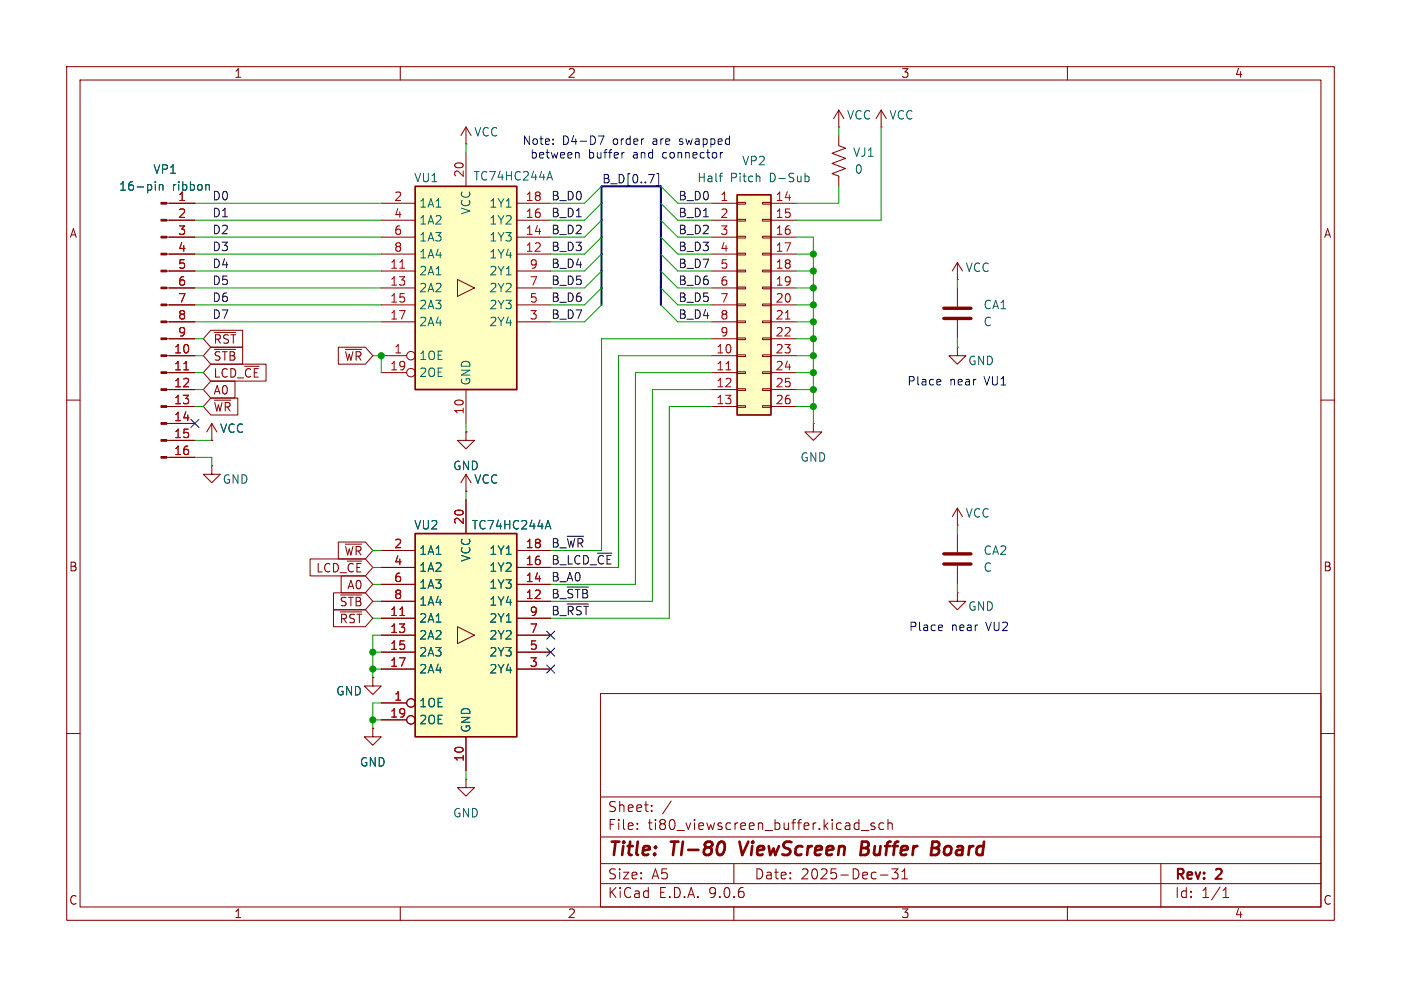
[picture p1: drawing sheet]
<svg xmlns="http://www.w3.org/2000/svg" width="210mm" height="148mm" viewBox="0 0 210 148" stroke-linecap="round" stroke-linejoin="round" font-family="sans-serif">
<g fill="none" stroke="#840000" stroke-width=".15">
<path d="M10 10h190v128h-190zM12 12h186v124h-186zM60 10v2M110 10v2M160 10v2M10 60h2M198 60h2M10 110h2M90 104h108v32h-108zM90 119.5h108M198 110h2M60 136v2"/>
<path d="M90 132.5h108M90 129.5h108M90 125.5h108M95.5 124.2v.2M95.5 123.5v.1M97.7 121.5v.2M97.7 120.8v.1M100.6 120.1l-1.3 1.9M110 136v2M110 129.5v3M129.1 124.5h1.2M131.1 123.5l-.3-.1-.3 .2 .1 .2 .5 .2v.3h-.6"/>
<path d="M132 131.2h1.1M132.5 123.5l-.5-.1-.2 .3v.4l.1 .2h.6M133.1 123.5a.37 .37 0 0 1 .7 .1v.8M133.1 122.9v1.5M133.7 130.3h.9l-.5 .6a.41 .41 0 0 1 .5 .2v.4l-.1 .2-.6 .1-.2-.2M135.2 131.8h.8M135.2 130.7l.4-.4v1.5M160 136v2M174 129.5v6.5M183.3 134.6h.9M183.3 133.5l.5-.4v1.5"/>
</g>
<path d="M108.3 126.2l.1 .1a1.5 1.5 0 0 1-.2 1.8M110.8 126.2l.5 2M129.1 127.2h.7M129.8 127.2l.2 .1M129.9 126.2h-.7l-.2 2 .9-.1M130 127.1l-.2 .1M139.7 127.2h.6M139.8 126.2h.7a.49 .49 0 0 1 .3 .5 .49 .49 0 0 1-.5 .5M140.3 127.2l.3 .1a.58 .58 0 0 1-.3 .9h-.8" fill="none" stroke="#840000" stroke-width=".4"/>
<path d="M62.2 27.9h15.3v30.5h-15.3z" fill="#ffffc2"/>
<g fill="none" stroke="#840000" stroke-width=".15">
<path d="M125.7 19.1h.1M125.7 16.5l-.7 1.3M125.7 16.5l.8 1.3M125.7 16.5v2.6M132.1 19.1h.1M132.1 16.5l-.8 1.3M132.1 16.5l.7 1.3M132.1 16.5v2.6M57.1 30.5h5.1M57.1 33h5.1M57.1 35.6h5.1M57.1 38.1h5.1"/>
<path d="M69.8 22.9v5M77.5 30.5h5M77.5 33h5M77.5 35.6h5M77.5 38.1h5M143.5 39.4v2.5M143.5 39.4l-.8 1.2M143.5 39.4l.8 1.2M57.1 40.6h5.1M57.1 43.2h5.1M57.1 45.7h5.1M57.1 48.3h5.1"/>
<path d="M57.1 53.3h3.9M57.1 55.9h3.9M68.6 41.9l2.5 1.3-2.5 1.3zM69.8 58.4v5.1M77.5 40.6h5M77.5 43.2h5M77.5 45.7h5M77.5 48.3h5M143.5 41.9h.1M143.5 43.2v2.8M143.5 48v2.8"/>
<circle cx="61.6" cy="53.3" r=".63"/>
<circle cx="61.6" cy="55.9" r=".63"/>
</g>
<path d="M62.2 27.9h15.3v30.5h-15.3z" fill="none" stroke="#840000" stroke-width=".25"/>
<path d="M59.9 40.2h.8" fill="none" stroke="#a90000" stroke-width=".15"/>
<path d="M82.1 26.6h.6M82.4 25.7l.4 1.3" fill="none" stroke="#006464" stroke-width=".15"/>
<path d="M141.5 46.2h4M141.5 47.8h4" fill="none" stroke="#840000" stroke-width=".51"/>
<path d="M110.5 29.2h5.1v33h-5.1z" fill="#ffffc2"/>
<path d="M110.5 29.2h5.1v33h-5.1z" fill="none" stroke="#840000" stroke-width=".25"/>
<g fill="none" stroke="#840000" stroke-width=".15">
<path d="M69.8 19.1l-.7 1.2M69.8 19.1l.8 1.2M69.8 19.1v2.5M69.8 21.6h.1M106.7 30.5h3.8M106.7 33h3.8M106.7 35.6h3.8M106.7 38.1h3.8M110.5 30.4h1.3v.2h-1.3zM110.5 32.9h1.3v.2h-1.3zM110.5 35.4h1.3v.3h-1.3zM110.5 38h1.3v.2h-1.3z"/>
<path d="M114.3 30.4h1.3v.2h-1.3zM114.3 32.9h1.3v.2h-1.3zM114.3 35.4h1.3v.3h-1.3zM114.3 38h1.3v.2h-1.3zM115.6 30.5h3.8M115.6 33h3.8M115.6 35.6h3.8M115.6 38.1h3.8M125.7 20.3v1.5l1 .4-2 .8 2 .7-2 .8 2 .8-2 .7 1 .4v1.5M106.7 40.6h3.8M106.7 43.2h3.8M106.7 45.7h3.8"/>
<path d="M106.7 48.3h3.8M106.7 50.8h3.8M106.7 53.3h3.8M106.7 55.9h3.8M106.7 58.4h3.8M110.5 40.5h1.3v.3h-1.3zM110.5 43.1h1.3v.2h-1.3zM110.5 45.6h1.3v.2h-1.3zM110.5 48.1h1.3v.3h-1.3zM110.5 50.7h1.3v.2h-1.3zM110.5 53.2h1.3v.3h-1.3zM110.5 55.8h1.3v.2h-1.3z"/>
<path d="M110.5 58.3h1.3v.2h-1.3zM114.3 40.5h1.3v.3h-1.3zM114.3 43.1h1.3v.2h-1.3zM114.3 45.6h1.3v.2h-1.3zM114.3 48.1h1.3v.3h-1.3zM114.3 50.7h1.3v.2h-1.3zM114.3 53.2h1.3v.3h-1.3zM114.3 55.8h1.3v.2h-1.3zM114.3 58.3h1.3v.2h-1.3zM115.6 40.6h3.8M115.6 43.2h3.8M115.6 45.7h3.8"/>
<path d="M115.6 48.3h3.8M115.6 50.8h3.8M115.6 53.3h3.8M115.6 55.9h3.8M115.6 58.4h3.8M143.5 52.1v1.2h1.3l-1.3 1.3-1.3-1.3h1.3M143.5 52.1h.1M106.7 61h3.8M110.5 60.8h1.3v.3h-1.3zM114.3 60.8h1.3v.3h-1.3zM115.6 61h3.8M121.9 63.5v1.3h1.3l-1.3 1.2-1.3-1.2h1.3"/>
<path d="M121.9 63.5h.1M143.5 78.7h.1M143.5 76.2l-.8 1.3M143.5 76.2l.8 1.3M143.5 76.2v2.5M143.5 88.9v1.3h1.3l-1.3 1.2-1.3-1.2h1.3M143.5 88.9h.1M143.5 80v2.8M143.5 84.8v2.8M55.9 109.2v1.3h1.2l-1.2 1.3-1.3-1.3h1.3M55.9 109.2h.1M69.8 116.8v1.3h1.3l-1.3 1.3-1.2-1.3h1.2"/>
<path d="M69.8 116.8h.1"/>
</g>
<path d="M108.8 55.5h.8M117.7 47.8h.7" fill="none" stroke="#a90000" stroke-width=".15"/>
<path d="M107.8 26.4h.5M108.2 26h.1M121 26.4l.3 .2v.4l-.3 .2" fill="none" stroke="#006464" stroke-width=".15"/>
<path d="M141.5 83.1h4M141.5 84.6h4" fill="none" stroke="#840000" stroke-width=".51"/>
<path d="M62.2 80h15.3v30.5h-15.3z" fill="#ffffc2"/>
<g fill="none" stroke="#840000" stroke-width=".15">
<path d="M25 30.5h4.2M25 33h4.2M25 35.6h4.2M25 38.1h4.2M25 40.6h4.2M25 43.2h4.2M25 45.7h4.2M25 48.3h4.2M25 50.8h4.2M25 53.3h4.2M25 55.9h4.2M25 58.4h4.2"/>
<path d="M31.6 59.7h4v2.5h-4l-1.1-1.2zM31.6 52.1h4.8v2.5h-4.8l-1.1-1.3zM31.6 49.5h4.8v2.6h-4.8l-1.1-1.3zM31.6 54.6h8.3v2.6h-8.3l-1.1-1.3zM31.6 57.1h3.6v2.6h-3.6l-1.1-1.3zM32.1 52.4h3.2M32.1 49.8h3.2M50.7 52.1h4.1l1.1 1.2-1.1 1.3h-4.1zM51.8 52.4h2.4M25 61h4.2M25 63.5h4.2M25 66h4.2"/>
<path d="M25 68.6h4.2M31.7 66h.1M31.7 69.9v1.2h1.3l-1.3 1.3-1.2-1.3h1.2M31.7 69.9h.1M31.7 63.5l-.7 1.3M31.7 63.5l.8 1.3M31.7 63.5v2.5M69.8 64.8v1.2h1.3l-1.3 1.3-1.2-1.3h1.2M69.8 64.8h.1M69.8 73.7h.1M69.8 71.1v2.6M69.8 74.9v5.1"/>
<path d="M69.8 71.1l-.7 1.3M69.8 71.1l.8 1.3M46.5 83.8h8.3l1.1 1.3-1.1 1.3h-8.3zM50 88.9h4.8l1.1 1.3-1.1 1.2h-4.8zM50 91.4h4.8l1.1 1.3-1.1 1.3h-4.8zM50.7 81.3h4.1l1.1 1.3-1.1 1.2h-4.1zM51 89.2h3.2M51 91.8h3.2M51.1 86.4h3.7l1.1 1.2-1.1 1.3h-3.7zM51.8 81.6h2.4M57.1 82.6h5.1M57.1 85.1h5.1"/>
<path d="M57.1 87.6h5.1M57.1 90.2h5.1M57.1 92.7h5.1M57.1 95.3h5.1M57.1 97.8h5.1M68.6 94l2.5 1.3-2.5 1.2zM77.5 82.6h5M77.5 85.1h5M77.5 87.6h5M77.5 90.2h5M77.5 92.7h5M77.5 95.3h5"/>
<path d="M77.5 97.8h5M55.9 101.6v1.3h1.2l-1.2 1.2-1.3-1.2h1.3M55.9 101.6h.1M55.9 109.2h.1M57.1 100.3h5.1M57.1 105.4h3.9M57.1 108h3.9M69.8 110.5v5.1M77.5 100.3h5"/>
<circle cx="61.6" cy="105.4" r=".63"/>
<circle cx="61.6" cy="107.9" r=".63"/>
</g>
<path d="M62.2 80h15.3v30.5h-15.3z" fill="none" stroke="#840000" stroke-width=".25"/>
<path d="M27.5 55.5h.8M59.9 92.3h.8" fill="none" stroke="#a90000" stroke-width=".15"/>
<path d="M23.3 27.2v.2M23.3 27.7v.8M23.9 27.7v.8M23.9 27.8l.2-.1h.3v.8M31.2 27.7l.2 .2v.6M81.9 79h.6M82.2 78l.4 1.3" fill="none" stroke="#006464" stroke-width=".15"/>
<g fill="#840000" stroke="#840000" stroke-width=".15">
<path d="M24.1 30.4h.9v.2h-.9z"/>
<path d="M24.1 32.9h.9v.2h-.9z"/>
<path d="M24.1 35.4h.9v.3h-.9z"/>
<path d="M24.1 38h.9v.2h-.9z"/>
<path d="M24.1 40.5h.9v.3h-.9z"/>
<path d="M24.1 43.1h.9v.2h-.9z"/>
<path d="M24.1 45.6h.9v.2h-.9z"/>
<path d="M24.1 48.1h.9v.3h-.9z"/>
<path d="M24.1 50.7h.9v.2h-.9z"/>
<path d="M24.1 53.2h.9v.3h-.9z"/>
<path d="M24.1 55.8h.9v.2h-.9z"/>
<path d="M24.1 58.3h.9v.2h-.9z"/>
<path d="M24.1 60.8h.9v.3h-.9z"/>
<path d="M24.1 63.4h.9v.2h-.9z"/>
<path d="M24.1 65.9h.9v.3h-.9z"/>
<path d="M24.1 68.5h.9v.2h-.9z"/>
</g>
<path d="M97.2 26.2h.9l-.6 1.2M98.4 26h.3v1.9h-.3M28.6 62.9l1.2 1.2M29.8 62.9l-1.2 1.2M81.9 97.2l1.3 1.2M81.9 94.6l1.3 1.3M81.9 99.7l1.3 1.2M83.2 97.2l-1.3 1.2M83.2 94.6l-1.3 1.3M83.2 99.7l-1.3 1.2" fill="none" stroke="#000084" stroke-width=".15"/>
<path d="M85 88h3.2M85 90.6h3.2" fill="none" stroke="#0f0f0f" stroke-width=".15"/>
<path d="M90.2 45.7v-17.8h8.9v17.8" fill="none" stroke="#000084" stroke-width=".3"/>
<g fill="none" stroke="#009600" stroke-width=".15">
<path d="M125.7 19.1v1.2M132.1 19.1v13.9h-12.7M29.2 33h27.9M29.2 30.5h27.9M29.2 38.1h27.9M29.2 35.6h27.9M69.8 21.6v1.3M90.2 30.5l-2.6 2.5h-5.1M90.2 27.9l-2.6 2.6h-5.1M90.2 35.6l-2.6 2.5h-5.1M90.2 33l-2.6 2.6h-5.1M90.2 38.1l-2.6 2.5h-5.1"/>
<path d="M99.1 30.5l2.5 2.5h5.1M99.1 27.9l2.5 2.6h5.1M99.1 35.6l2.5 2.5h5.1M99.1 33l2.5 2.6h5.1M99.1 38.1l2.5 2.5h5.1M119.4 38.1h2.5M119.4 35.6h2.5v27.9M125.7 27.9v2.6h-6.3M29.2 48.3h27.9M29.2 43.2h27.9M29.2 45.7h27.9M29.2 50.8h1.3"/>
<path d="M29.2 53.3h1.3M29.2 58.4h1.3M29.2 55.9h1.3M29.2 40.6h27.9M57.1 53.3v2.6M90.2 45.7l-2.6 2.6h-5.1M90.2 40.6l-2.6 2.6h-5.1M90.2 43.2l-2.6 2.5h-5.1M99.1 45.7l2.5 2.6h5.1M99.1 40.6l2.5 2.6h5.1M99.1 43.2l2.5 2.5h5.1M106.7 50.8h-16.5v31.8h-7.7"/>
<path d="M106.7 55.9h-11.5v31.7h-12.7M106.7 53.3h-14v31.8h-10.2M106.7 58.4h-8.9v31.8h-15.3M119.4 48.3h2.5M119.4 43.2h2.5M119.4 45.7h2.5M119.4 50.8h2.5M119.4 53.3h2.5M119.4 58.4h2.5M119.4 55.9h2.5M119.4 40.6h2.5M143.5 41.9v1.3"/>
<path d="M143.5 50.8v1.3M29.2 61h1.3M29.2 68.6h2.5v1.3M29.2 66h2.5M69.8 63.5v1.3M69.8 73.7v1.2M106.7 61h-6.4v31.7h-17.8M119.4 61h2.5M143.5 78.7v1.3M55.9 87.6h1.2M55.9 85.1h1.2M55.9 90.2h1.2"/>
<path d="M55.9 92.7h1.2M55.9 97.8h1.2M57.1 95.3h-1.2v6.3M143.5 87.6v1.3M55.9 100.3h1.2M55.9 108h1.2M57.1 105.4h-1.2v3.8M69.8 115.6v1.2"/>
</g>
<path d="M82.9 21.5v.2M82.9 20.9v.1M86.5 22.9h.3v.1v.7M89.7 20.4h.8l-.5 1.3M93.6 22.9l-.3 .1M108.1 22.9l-.1 .2M140.8 56.9l.2 .3-.6 .1M141 57.7h-.2M141.1 93.7l.2 .3-.6 .1M141.2 94.5l-.1 .1" fill="none" stroke="#0000c2" stroke-width=".15"/>
<g fill="#009600" stroke="#009600" stroke-width=".15">
<circle cx="57.1" cy="53.3" r=".46"/>
<circle cx="55.9" cy="108" r=".46"/>
<circle cx="55.9" cy="100.3" r=".46"/>
<circle cx="55.9" cy="97.8" r=".46"/>
<circle cx="121.9" cy="61" r=".46"/>
<circle cx="121.9" cy="58.4" r=".46"/>
<circle cx="121.9" cy="55.9" r=".46"/>
<circle cx="121.9" cy="53.3" r=".46"/>
<circle cx="121.9" cy="50.8" r=".46"/>
<circle cx="121.9" cy="43.2" r=".46"/>
<circle cx="121.9" cy="38.1" r=".46"/>
<circle cx="121.9" cy="40.6" r=".46"/>
<circle cx="121.9" cy="48.3" r=".46"/>
<circle cx="121.9" cy="45.7" r=".46"/>
</g>
<g font-size="2.8" fill="#840000">
<text x="91" y="128.9">Title:</text>
<text x="100.7" y="128.9">TI-80</text>
<text x="111.8" y="128.9">ViewScreen</text>
<text x="130.6" y="128.9">Buffer</text>
<text x="142" y="128.9">Board</text>
</g>
<g font-size="2.1" fill="#840000">
<text x="91" y="124.7">File:</text>
<text x="91" y="122">Sheet:</text>
<text x="97.1" y="124.7">ti80_viewscreen_buffer.kicad_sch</text>
<text x="91" y="134.9">KiCad</text>
<text x="91" y="132.1">Size:</text>
<text x="97.7" y="132.1">A5</text>
<text x="98.7" y="134.9">E.D.A.</text>
<text x="106.3" y="134.9">9.0.6</text>
<text x="113" y="132.1">Date:</text>
<text x="120" y="132.1">2025-Dec-31</text>
<text x="176" y="132.3">Rev:</text>
<text x="176" y="134.9">Id:</text>
<text x="180.1" y="134.9">1/1</text>
<text x="182.4" y="132.3">2</text>
</g>
<g font-size="1.8" fill="#840000">
<text x="35" y="11.9">1</text>
<text x="85" y="11.9">2</text>
<text x="135" y="11.9">3</text>
<text x="185" y="11.9">4</text>
<text x="10.3" y="35.9">A</text>
<text x="198.4" y="35.9">A</text>
<text x="31.9" y="51.8">~{RST}</text>
<text x="31.9" y="54.3">~{STB}</text>
<text x="31.9" y="56.8">LCD_~{CE}</text>
<text x="31.9" y="59.4">A0</text>
<text x="31.9" y="61.9">~{WR}</text>
<text x="10.3" y="85.9">B</text>
<text x="47.3" y="86">LCD_~{CE}</text>
<text x="51.9" y="88.6">A0</text>
<text x="198.3" y="85.9">B</text>
<text x="50.8" y="91.1">~{STB}</text>
<text x="50.8" y="93.7">~{RST}</text>
<text x="10.3" y="135.9">C</text>
<text x="35" y="137.9">1</text>
<text x="85" y="137.9">2</text>
<text x="135" y="137.9">3</text>
<text x="185" y="137.9">4</text>
<text x="198.3" y="135.9">C</text>
</g>
<g font-size="1.8" fill="#006464">
<text x="71" y="20.7">VCC</text>
<text x="126.9" y="18.1">VCC</text>
<text x="127.8" y="23.7">VJ1</text>
<text x="133.2" y="18.1">VCC</text>
<text x="17.7" y="28.8">16-pin</text>
<text x="22.9" y="26.3">VP1</text>
<text x="25.8" y="28.8">ribbon</text>
<text x="62" y="27.5">VU1</text>
<text x="70.9" y="27.3">TC74HC244A</text>
<text x="104.4" y="27.5">Half</text>
<text x="109.5" y="27.5">Pitch</text>
<text x="111.1" y="25">VP2</text>
<text x="115.5" y="27.5">D-Sub</text>
<text x="128" y="26.3">0</text>
<text x="62.7" y="31.3">1A1</text>
<text x="62.7" y="33.9">1A2</text>
<text x="70.7" y="32.3" transform="rotate(-90 70.7 32.3)">VCC</text>
<text x="73.3" y="31.3">1Y1</text>
<text x="73.3" y="33.9">1Y2</text>
<text x="62.7" y="36.4">1A3</text>
<text x="62.7" y="39">1A4</text>
<text x="62.7" y="41.5">2A1</text>
<text x="73.3" y="36.4">1Y3</text>
<text x="73.3" y="39">1Y4</text>
<text x="73.3" y="41.5">2Y1</text>
<text x="144.6" y="41">VCC</text>
<text x="62.7" y="44">2A2</text>
<text x="62.7" y="46.6">2A3</text>
<text x="73.3" y="44">2Y2</text>
<text x="73.3" y="46.6">2Y3</text>
<text x="147.3" y="46.6">CA1</text>
<text x="62.7" y="49.1">2A4</text>
<text x="73.3" y="49.1">2Y4</text>
<text x="147.3" y="49.1">C</text>
<text x="62.7" y="54.2">1OE</text>
<text x="62.7" y="56.7">2OE</text>
<text x="70.7" y="57.9" transform="rotate(-90 70.7 57.9)">GND</text>
<text x="145" y="55">GND</text>
<text x="32.9" y="65.1">VCC</text>
<text x="67.8" y="70.7">GND</text>
<text x="119.9" y="69.4">GND</text>
<text x="33.3" y="72.7">GND</text>
<text x="71" y="72.7">VCC</text>
<text x="144.6" y="77.8">VCC</text>
<text x="62" y="79.6">VU2</text>
<text x="62.7" y="83.4">1A1</text>
<text x="70.6" y="79.6">TC74HC244A</text>
<text x="73.3" y="83.4">1Y1</text>
<text x="147.3" y="83.4">CA2</text>
<text x="62.7" y="86">1A2</text>
<text x="62.7" y="88.5">1A3</text>
<text x="70.7" y="84.3" transform="rotate(-90 70.7 84.3)">VCC</text>
<text x="73.3" y="86">1Y2</text>
<text x="73.3" y="88.5">1Y3</text>
<text x="147.3" y="86">C</text>
<text x="62.7" y="91">1A4</text>
<text x="62.7" y="93.6">2A1</text>
<text x="73.3" y="91">1Y4</text>
<text x="73.3" y="93.6">2Y1</text>
<text x="145" y="91.8">GND</text>
<text x="62.7" y="96.1">2A2</text>
<text x="62.7" y="98.7">2A3</text>
<text x="62.7" y="101.2">2A4</text>
<text x="73.3" y="96.1">2Y2</text>
<text x="73.3" y="98.7">2Y3</text>
<text x="73.3" y="101.2">2Y4</text>
<text x="50.3" y="104.5">GND</text>
<text x="62.7" y="106.3">1OE</text>
<text x="62.7" y="108.8">2OE</text>
<text x="70.7" y="110" transform="rotate(-90 70.7 110)">GND</text>
<text x="53.8" y="115.2">GND</text>
<text x="67.8" y="122.8">GND</text>
</g>
<g font-size="1.8" fill="#0000c2">
<text x="78.2" y="21.9">Note:</text>
<text x="79.4" y="24">between</text>
<text x="84.3" y="21.9">D4-D7</text>
<text x="88.2" y="24">buffer</text>
<text x="92" y="21.9">order</text>
<text x="95" y="24">and</text>
<text x="98.1" y="21.9">are</text>
<text x="99.6" y="24">connector</text>
<text x="102.3" y="21.9">swapped</text>
<text x="135.9" y="58">Place</text>
<text x="142.3" y="58">near</text>
<text x="147.7" y="58">VU1</text>
<text x="136.2" y="94.8">Place</text>
<text x="142.6" y="94.8">near</text>
<text x="147.9" y="94.8">VU2</text>
</g>
<g font-size="1.8" fill="#a90000">
<text x="69.6" y="26.7" transform="rotate(-90 69.6 26.7)">20</text>
<text x="26.6" y="30.2">1</text>
<text x="26.6" y="32.8">2</text>
<text x="26.6" y="35.3">3</text>
<text x="59" y="30.2">2</text>
<text x="59" y="32.8">4</text>
<text x="59" y="35.3">6</text>
<text x="78.7" y="30.2">18</text>
<text x="78.7" y="32.8">16</text>
<text x="78.7" y="35.3">14</text>
<text x="107.9" y="30.2">1</text>
<text x="107.9" y="32.8">2</text>
<text x="107.9" y="35.3">3</text>
<text x="116.2" y="30.2">14</text>
<text x="116.2" y="32.8">15</text>
<text x="116.2" y="35.3">16</text>
<text x="26.6" y="37.8">4</text>
<text x="26.6" y="40.4">5</text>
<text x="58.4" y="40.4">11</text>
<text x="59" y="37.8">8</text>
<text x="78.7" y="37.8">12</text>
<text x="79.3" y="40.4">9</text>
<text x="107.9" y="37.8">4</text>
<text x="107.9" y="40.4">5</text>
<text x="116.2" y="37.8">17</text>
<text x="116.2" y="40.4">18</text>
<text x="26.6" y="42.9">6</text>
<text x="26.6" y="45.5">7</text>
<text x="58.4" y="42.9">13</text>
<text x="58.4" y="45.5">15</text>
<text x="79.3" y="42.9">7</text>
<text x="79.3" y="45.5">5</text>
<text x="107.9" y="42.9">6</text>
<text x="107.9" y="45.5">7</text>
<text x="116.2" y="42.9">19</text>
<text x="116.2" y="45.5">20</text>
<text x="26" y="53.1">10</text>
<text x="26.6" y="48">8</text>
<text x="26.6" y="50.5">9</text>
<text x="58.4" y="48">17</text>
<text x="59" y="53.1">1</text>
<text x="79.3" y="48">3</text>
<text x="107.3" y="53.1">10</text>
<text x="107.9" y="48">8</text>
<text x="107.9" y="50.5">9</text>
<text x="116.2" y="48">21</text>
<text x="116.2" y="50.5">22</text>
<text x="116.2" y="53.1">23</text>
<text x="26" y="55.6">11</text>
<text x="26" y="58.2">12</text>
<text x="58.4" y="55.6">19</text>
<text x="107.3" y="55.6">11</text>
<text x="107.3" y="58.2">12</text>
<text x="116.2" y="55.6">24</text>
<text x="116.2" y="58.2">25</text>
<text x="26" y="60.7">13</text>
<text x="26" y="63.2">14</text>
<text x="26" y="65.8">15</text>
<text x="69.6" y="62.3" transform="rotate(-90 69.6 62.3)">10</text>
<text x="107.3" y="60.7">13</text>
<text x="116.2" y="60.7">26</text>
<text x="26" y="68.3">16</text>
<text x="59" y="82.3">2</text>
<text x="69.6" y="78.8" transform="rotate(-90 69.6 78.8)">20</text>
<text x="78.7" y="82.3">18</text>
<text x="59" y="84.8">4</text>
<text x="59" y="87.4">6</text>
<text x="59" y="89.9">8</text>
<text x="78.7" y="84.8">16</text>
<text x="78.7" y="87.4">14</text>
<text x="78.7" y="89.9">12</text>
<text x="58.4" y="92.5">11</text>
<text x="58.4" y="95">13</text>
<text x="79.3" y="92.5">9</text>
<text x="79.3" y="95">7</text>
<text x="58.4" y="97.5">15</text>
<text x="58.4" y="100.1">17</text>
<text x="79.3" y="97.5">5</text>
<text x="79.3" y="100.1">3</text>
<text x="58.4" y="107.7">19</text>
<text x="59" y="105.2">1</text>
<text x="69.6" y="114.3" transform="rotate(-90 69.6 114.3)">10</text>
</g>
<text font-size="1.8" fill="#000084" x="90.2" y="27.6">B_D[0..7]</text>
<g font-size="1.8" fill="#0f0f0f">
<text x="31.7" y="32.7">D1</text>
<text x="31.7" y="30.1">D0</text>
<text x="31.7" y="35.2">D2</text>
<text x="82.5" y="30.1">B_D0</text>
<text x="82.5" y="32.7">B_D1</text>
<text x="82.5" y="35.2">B_D2</text>
<text x="101.6" y="35.2">B_D2</text>
<text x="101.6" y="32.7">B_D1</text>
<text x="101.6" y="30.1">B_D0</text>
<text x="31.7" y="40.3">D4</text>
<text x="31.7" y="37.8">D3</text>
<text x="82.5" y="40.3">B_D4</text>
<text x="82.5" y="37.8">B_D3</text>
<text x="101.6" y="37.8">B_D3</text>
<text x="101.6" y="40.3">B_D7</text>
<text x="31.7" y="47.9">D7</text>
<text x="31.7" y="45.4">D6</text>
<text x="31.7" y="42.8">D5</text>
<text x="82.5" y="45.4">B_D6</text>
<text x="82.5" y="42.8">B_D5</text>
<text x="82.5" y="47.9">B_D7</text>
<text x="101.6" y="42.8">B_D6</text>
<text x="101.6" y="47.9">B_D4</text>
<text x="101.6" y="45.4">B_D5</text>
<text x="82.5" y="82.2">B_~{WR}</text>
<text x="82.5" y="84.7">B_LCD_~{CE}</text>
<text x="82.5" y="87.3">B_A0</text>
<text x="82.5" y="89.8">B_~{STB}</text>
<text x="82.5" y="92.4">B_~{RST}</text>
</g>
<g font-size="1.8" fill="#009600">
<text x="51.5" y="54.3">~{WR}</text>
<text x="51.5" y="83.5">~{WR}</text>
</g>
</svg>
